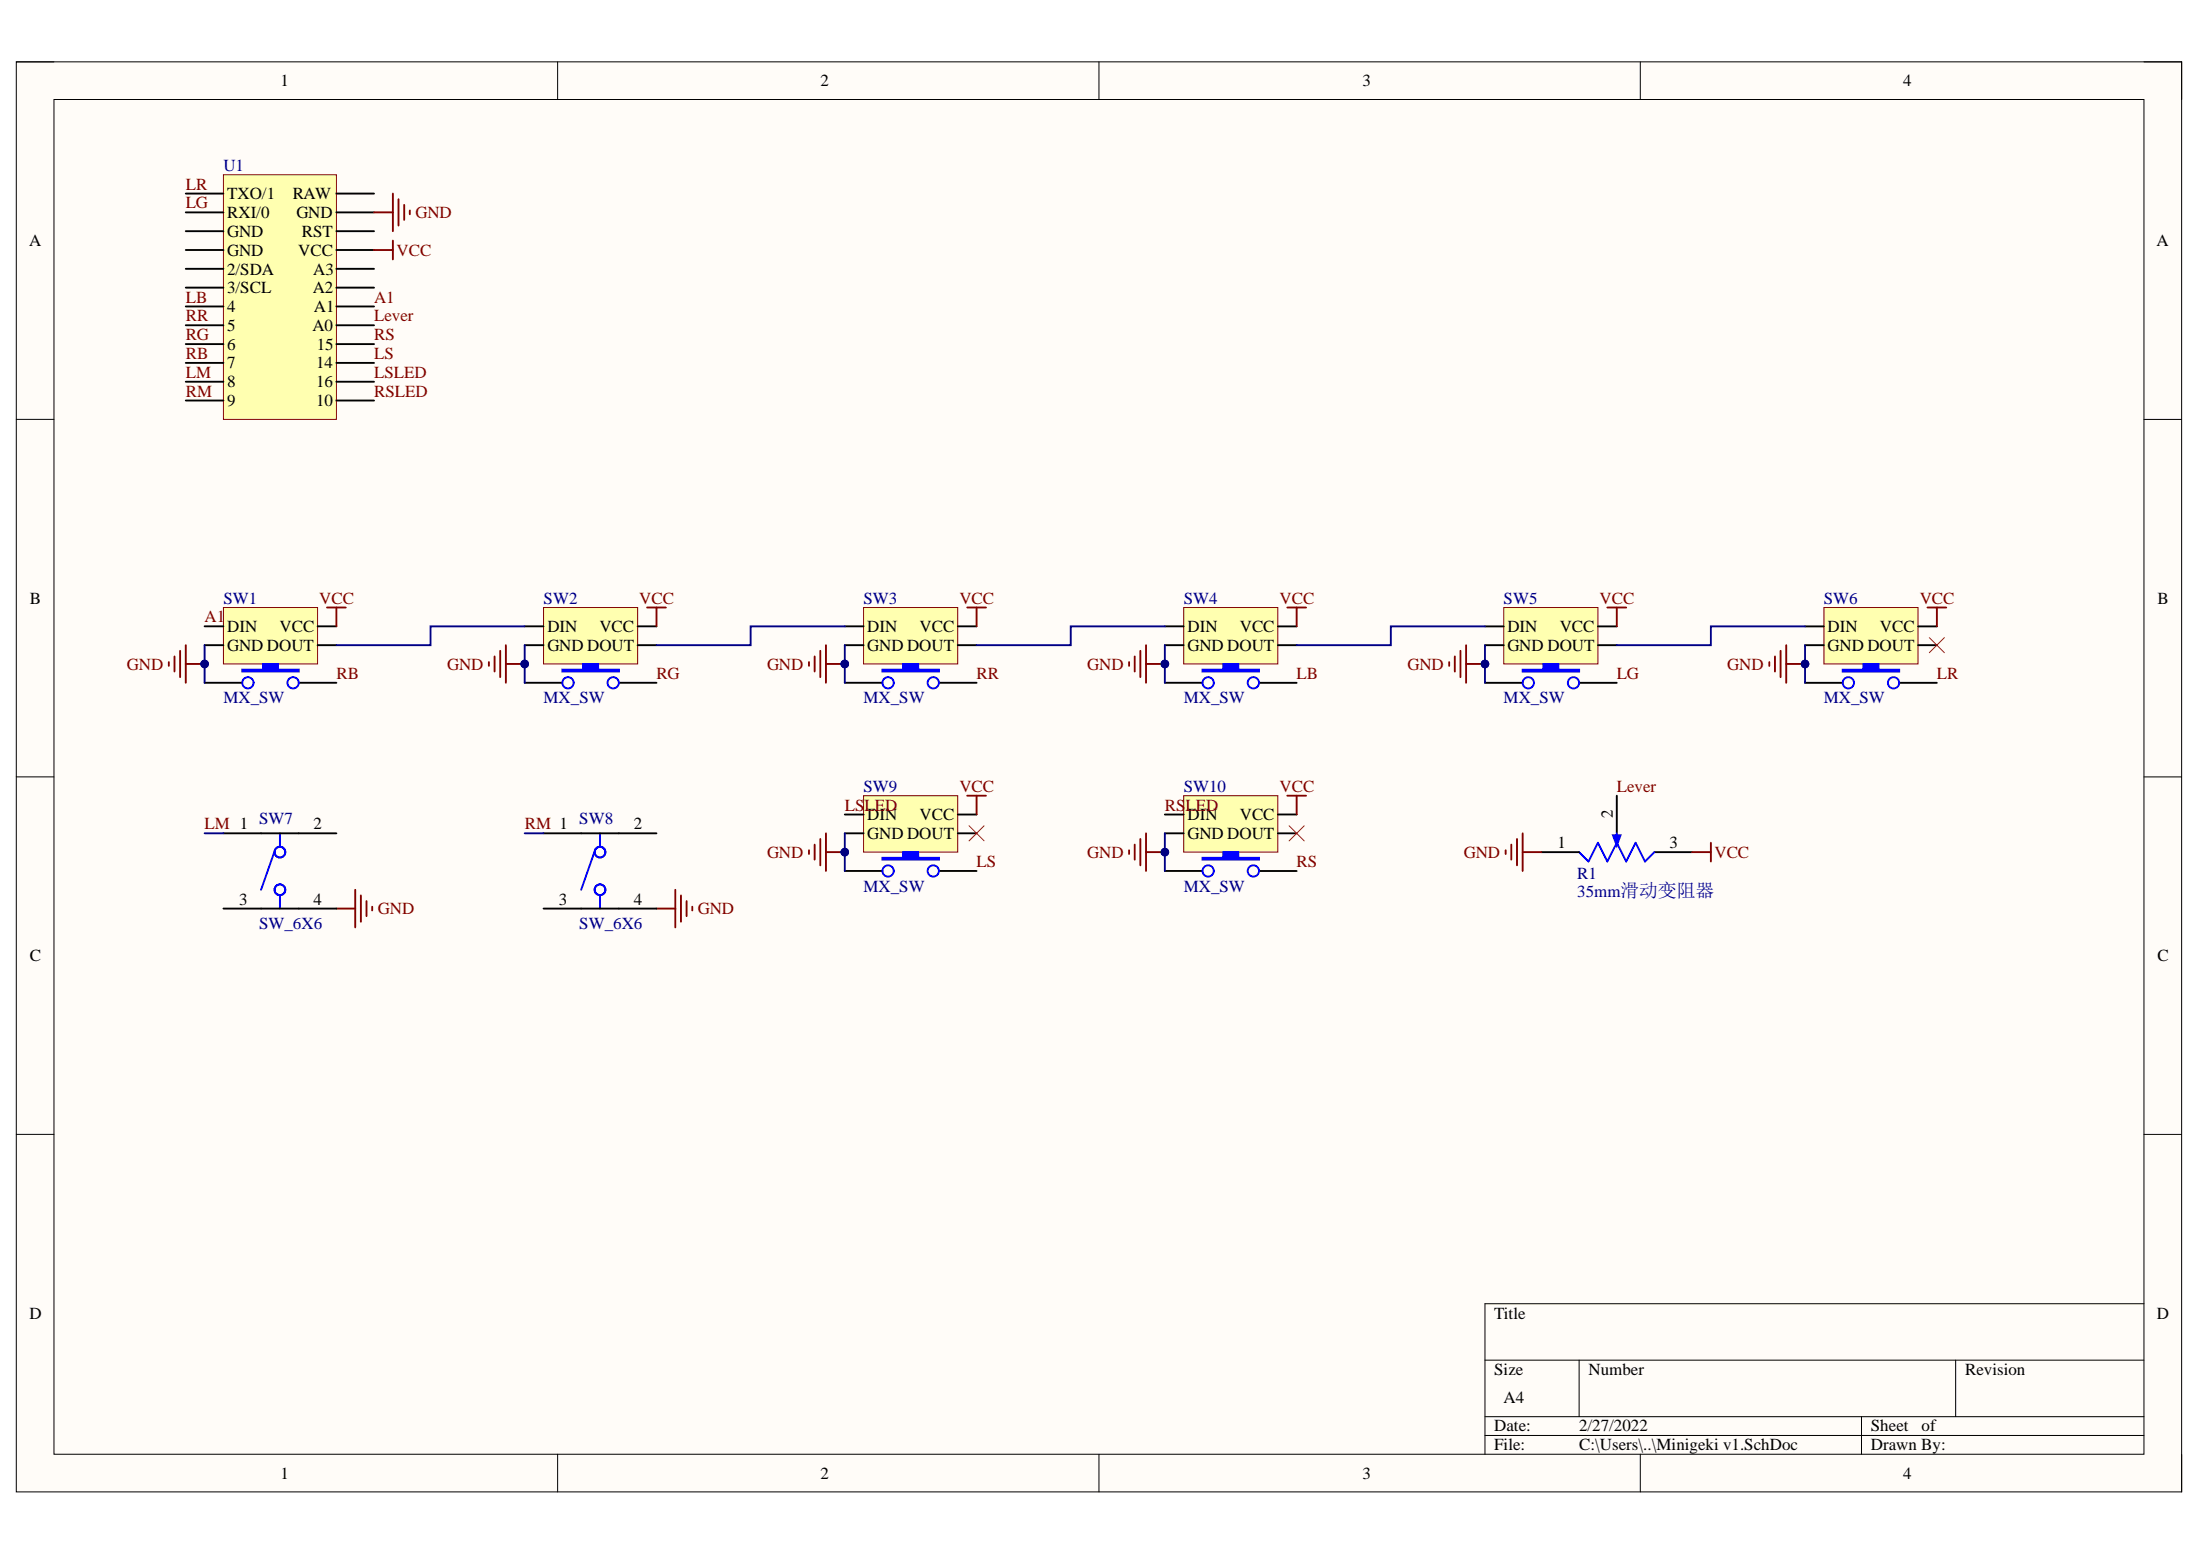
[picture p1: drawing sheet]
<svg xmlns="http://www.w3.org/2000/svg" width="297mm" height="210mm" viewBox="0 0 297 210" stroke-linecap="round" stroke-linejoin="round" font-family="sans-serif">
<path d="M2.2 8.3h292.4v193.1h-292.4z" fill-rule="evenodd" fill="#fffcf8"/>
<path d="M2.2 8.3h292.4v193.1h-292.4z" fill="none" stroke="#000" stroke-width=".14"/>
<path d="M7.3 13.4h282.2v182.9h-282.2z" fill-rule="evenodd" fill="#fffcf8"/>
<g fill="none" stroke="#000" stroke-width=".14">
<path d="M2.2 8.3h5.1M7.3 13.4h282.2v182.9h-282.2zM75.3 8.3v5.1M148.4 8.3v5.1M221.5 8.3v5.1M289.5 8.3h5.1v5.1M2.2 56.6h5.1M289.5 56.6h5.1M2.2 104.9h5.1M289.5 104.9h5.1M2.2 153.1h5.1M289.5 153.1h5.1"/>
<path d="M289.5 176h-89v20.3M75.3 196.3v5.1M148.4 196.3v5.1M200.5 183.6h89M200.5 191.2h89M200.5 193.8h89M213.2 183.6v7.6M221.5 196.3v5.1M251.3 191.2v5.1M264 183.6v7.6M294.6 196.3v5.1"/>
</g>
<path d="M30.2 82h12.7v7.6h-12.7z" fill-rule="evenodd" fill="#ffffb0"/>
<path d="M30.2 82h12.7v7.6h-12.7z" fill="none" stroke="#800000" stroke-width=".14"/>
<path d="M27.6 92.2h5.1M40.3 92.2h5.1" fill="none" stroke="#000" stroke-width=".25"/>
<path d="M32.7 90.4h2.8v-.8h2v.8h2.8v.2h-7.6z" fill-rule="evenodd" fill="#00f"/>
<g fill="none" stroke="#00f" stroke-width=".25">
<path d="M32.7 90.4h2.8v-.8h2v.8h2.8v.2h-7.6z"/>
<circle cx="33.5" cy="92.2" r=".76"/>
<circle cx="39.6" cy="92.2" r=".76"/>
</g>
<path d="M27.6 84.5h2.6M27.6 87.1h2.6M42.9 84.5h2.5M42.9 87.1h2.5" fill="none" stroke="#000" stroke-width=".25"/>
<path d="M22.8 89.4v.5M23.6 88.6v2M24.3 87.9v3.5M25.1 87.1v5.1M25.1 89.6h2.5" fill="none" stroke="#800000" stroke-width=".25"/>
<circle cx="27.6" cy="89.6" r=".51" fill="#000080"/>
<circle cx="27.6" cy="89.6" r=".51" fill="none" stroke="#000080" stroke-width=".14"/>
<path d="M44.1 82h2.6M45.4 82v2.5" fill="none" stroke="#800000" stroke-width=".25"/>
<path d="M73.4 82h12.7v7.6h-12.7z" fill-rule="evenodd" fill="#ffffb0"/>
<path d="M73.4 82h12.7v7.6h-12.7z" fill="none" stroke="#800000" stroke-width=".14"/>
<path d="M70.8 92.2h5.1M83.6 92.2h5" fill="none" stroke="#000" stroke-width=".25"/>
<path d="M75.9 90.4h2.8v-.8h2.1v.8h2.8v.2h-7.7z" fill-rule="evenodd" fill="#00f"/>
<g fill="none" stroke="#00f" stroke-width=".25">
<path d="M75.9 90.4h2.8v-.8h2.1v.8h2.8v.2h-7.7z"/>
<circle cx="76.7" cy="92.2" r=".76"/>
<circle cx="82.8" cy="92.2" r=".76"/>
</g>
<path d="M70.8 84.5h2.6M70.8 87.1h2.6M86.1 84.5h2.5M86.1 87.1h2.5" fill="none" stroke="#000" stroke-width=".25"/>
<path d="M66 89.4v.5M66.8 88.6v2M67.5 87.9v3.5M68.3 87.1v5.1M68.3 89.6h2.5" fill="none" stroke="#800000" stroke-width=".25"/>
<circle cx="70.8" cy="89.6" r=".51" fill="#000080"/>
<circle cx="70.8" cy="89.6" r=".51" fill="none" stroke="#000080" stroke-width=".14"/>
<path d="M87.4 82h2.5M88.6 82v2.5" fill="none" stroke="#800000" stroke-width=".25"/>
<path d="M116.6 82h12.7v7.6h-12.7z" fill-rule="evenodd" fill="#ffffb0"/>
<path d="M116.6 82h12.7v7.6h-12.7z" fill="none" stroke="#800000" stroke-width=".14"/>
<path d="M114.1 92.2h5M126.8 92.2h5.1" fill="none" stroke="#000" stroke-width=".25"/>
<path d="M119.1 90.4h2.8v-.8h2.1v.8h2.8v.2h-7.7z" fill-rule="evenodd" fill="#00f"/>
<g fill="none" stroke="#00f" stroke-width=".25">
<path d="M119.1 90.4h2.8v-.8h2.1v.8h2.8v.2h-7.7z"/>
<circle cx="119.9" cy="92.2" r=".76"/>
<circle cx="126" cy="92.2" r=".76"/>
</g>
<path d="M114.1 84.5h2.5M114.1 87.1h2.5M129.3 84.5h2.6M129.3 87.1h2.6" fill="none" stroke="#000" stroke-width=".25"/>
<path d="M109.2 89.4v.5M110 88.6v2M110.8 87.9v3.5M111.5 87.1v5.1M111.5 89.6h2.6" fill="none" stroke="#800000" stroke-width=".25"/>
<circle cx="114.1" cy="89.6" r=".51" fill="#000080"/>
<circle cx="114.1" cy="89.6" r=".51" fill="none" stroke="#000080" stroke-width=".14"/>
<path d="M130.6 82h2.5M131.9 82v2.5" fill="none" stroke="#800000" stroke-width=".25"/>
<path d="M159.8 82h12.7v7.6h-12.7z" fill-rule="evenodd" fill="#ffffb0"/>
<path d="M159.8 82h12.7v7.6h-12.7z" fill="none" stroke="#800000" stroke-width=".14"/>
<path d="M157.3 92.2h5.1M170 92.2h5.1" fill="none" stroke="#000" stroke-width=".25"/>
<path d="M162.4 90.4h2.8v-.8h2v.8h2.8v.2h-7.6z" fill-rule="evenodd" fill="#00f"/>
<g fill="none" stroke="#00f" stroke-width=".25">
<path d="M162.4 90.4h2.8v-.8h2v.8h2.8v.2h-7.6z"/>
<circle cx="163.1" cy="92.2" r=".76"/>
<circle cx="169.2" cy="92.2" r=".76"/>
</g>
<path d="M157.3 84.5h2.5M157.3 87.1h2.5M172.5 84.6h2.6M172.5 87.1h2.6" fill="none" stroke="#000" stroke-width=".25"/>
<path d="M152.4 89.4v.5M153.2 88.6v2M154 87.9v3.5M154.7 87.1v5.1M154.7 89.6h2.6" fill="none" stroke="#800000" stroke-width=".25"/>
<circle cx="157.3" cy="89.6" r=".51" fill="#000080"/>
<circle cx="157.3" cy="89.6" r=".51" fill="none" stroke="#000080" stroke-width=".14"/>
<path d="M173.8 82h2.5M175.1 82v2.6" fill="none" stroke="#800000" stroke-width=".25"/>
<path d="M203 82h12.7v7.6h-12.7z" fill-rule="evenodd" fill="#ffffb0"/>
<path d="M203 82h12.7v7.6h-12.7z" fill="none" stroke="#800000" stroke-width=".14"/>
<path d="M200.5 92.2h5.1M213.2 92.2h5.1" fill="none" stroke="#000" stroke-width=".25"/>
<path d="M205.6 90.4h2.8v-.8h2v.8h2.8v.3h-7.6z" fill-rule="evenodd" fill="#00f"/>
<g fill="none" stroke="#00f" stroke-width=".25">
<path d="M205.6 90.4h2.8v-.8h2v.8h2.8v.3h-7.6z"/>
<circle cx="206.3" cy="92.2" r=".76"/>
<circle cx="212.4" cy="92.2" r=".76"/>
</g>
<path d="M200.5 84.6h2.5M200.5 87.1h2.5M215.7 84.6h2.6M215.7 87.1h2.6" fill="none" stroke="#000" stroke-width=".25"/>
<path d="M195.7 89.4v.5M196.4 88.6v2.1M197.2 87.9v3.5M197.9 87.1v5.1M197.9 89.6h2.6" fill="none" stroke="#800000" stroke-width=".25"/>
<circle cx="200.5" cy="89.6" r=".51" fill="#000080"/>
<circle cx="200.5" cy="89.6" r=".51" fill="none" stroke="#000080" stroke-width=".14"/>
<path d="M217 82h2.6M218.3 82v2.6" fill="none" stroke="#800000" stroke-width=".25"/>
<path d="M246.3 82h12.7v7.6h-12.7z" fill-rule="evenodd" fill="#ffffb0"/>
<path d="M246.3 82h12.7v7.6h-12.7z" fill="none" stroke="#800000" stroke-width=".14"/>
<path d="M243.7 92.2h5.1M256.4 92.2h5.1" fill="none" stroke="#000" stroke-width=".25"/>
<path d="M248.8 90.4h2.8v-.8h2v.8h2.8v.3h-7.6z" fill-rule="evenodd" fill="#00f"/>
<g fill="none" stroke="#00f" stroke-width=".25">
<path d="M248.8 90.4h2.8v-.8h2v.8h2.8v.3h-7.6z"/>
<circle cx="249.6" cy="92.2" r=".76"/>
<circle cx="255.7" cy="92.2" r=".76"/>
</g>
<path d="M243.7 84.6h2.6M243.7 87.1h2.6M259 84.6h2.5M259 87.1h2.5" fill="none" stroke="#000" stroke-width=".25"/>
<path d="M238.9 89.4v.5M239.6 88.6v2.1M240.4 87.9v3.5M241.2 87.1v5.1M241.2 89.6h2.5" fill="none" stroke="#800000" stroke-width=".25"/>
<circle cx="243.7" cy="89.6" r=".51" fill="#000080"/>
<circle cx="243.7" cy="89.6" r=".51" fill="none" stroke="#000080" stroke-width=".14"/>
<path d="M260.2 82h2.6M261.5 82v2.6M45.4 122.6h2.6M48 120.1v5.1M48.7 120.9v3.5M49.5 121.6v2.1M50.3 122.4v.5M88.6 122.6h2.6M91.2 120.1v5.1M91.9 120.9v3.5M92.7 121.6v2.1M93.5 122.4v.5" fill="none" stroke="#800000" stroke-width=".25"/>
<path d="M260.5 86.1l2 2M262.5 86.1l-2 2" fill="none" stroke="#f00" stroke-width=".14"/>
<path d="M116.6 107.4h12.7v7.6h-12.7z" fill-rule="evenodd" fill="#ffffb0"/>
<path d="M116.6 107.4h12.7v7.6h-12.7z" fill="none" stroke="#800000" stroke-width=".14"/>
<path d="M114.1 117.6h5M126.8 117.6h5.1" fill="none" stroke="#000" stroke-width=".25"/>
<path d="M119.1 115.8h2.8v-.8h2.1v.8h2.8v.2h-7.7z" fill-rule="evenodd" fill="#00f"/>
<g fill="none" stroke="#00f" stroke-width=".25">
<path d="M119.1 115.8h2.8v-.8h2.1v.8h2.8v.2h-7.7z"/>
<circle cx="119.9" cy="117.6" r=".76"/>
<circle cx="126" cy="117.6" r=".76"/>
</g>
<path d="M114.1 109.9h2.5M114.1 112.5h2.5M129.3 109.9h2.6M129.3 112.5h2.6" fill="none" stroke="#000" stroke-width=".25"/>
<path d="M109.2 114.8v.5M110 114v2M110.8 113.2v3.6M111.5 112.5v5.1M111.5 115h2.6" fill="none" stroke="#800000" stroke-width=".25"/>
<circle cx="114.1" cy="115" r=".51" fill="#000080"/>
<circle cx="114.1" cy="115" r=".51" fill="none" stroke="#000080" stroke-width=".14"/>
<path d="M130.6 107.4h2.5M131.9 107.4v2.5" fill="none" stroke="#800000" stroke-width=".25"/>
<path d="M130.8 111.5l2.1 2M132.9 111.5l-2.1 2" fill="none" stroke="#f00" stroke-width=".14"/>
<path d="M159.8 107.4h12.7v7.6h-12.7z" fill-rule="evenodd" fill="#ffffb0"/>
<path d="M159.8 107.4h12.7v7.6h-12.7z" fill="none" stroke="#800000" stroke-width=".14"/>
<path d="M157.3 117.6h5.1M170 117.6h5.1" fill="none" stroke="#000" stroke-width=".25"/>
<path d="M162.4 115.8h2.8v-.8h2v.8h2.8v.2h-7.6z" fill-rule="evenodd" fill="#00f"/>
<g fill="none" stroke="#00f" stroke-width=".25">
<path d="M162.4 115.8h2.8v-.8h2v.8h2.8v.2h-7.6z"/>
<circle cx="163.1" cy="117.6" r=".76"/>
<circle cx="169.2" cy="117.6" r=".76"/>
</g>
<path d="M157.3 109.9h2.5M157.3 112.5h2.5M172.5 109.9h2.6M172.5 112.5h2.6" fill="none" stroke="#000" stroke-width=".25"/>
<path d="M152.4 114.8v.5M153.2 114v2M154 113.2v3.6M154.7 112.5v5.1M154.7 115h2.6" fill="none" stroke="#800000" stroke-width=".25"/>
<circle cx="157.3" cy="115" r=".51" fill="#000080"/>
<circle cx="157.3" cy="115" r=".51" fill="none" stroke="#000080" stroke-width=".14"/>
<path d="M173.8 107.4h2.5M175.1 107.4v2.5" fill="none" stroke="#800000" stroke-width=".25"/>
<path d="M174.1 111.5l2 2M176.1 111.5l-2 2" fill="none" stroke="#f00" stroke-width=".14"/>
<path d="M218.3 113.8l-1.3 2.5-1.3-2.5-1.2 2.5-1.3-1.3M218.3 113.8l1.3 2.5 1.2-2.5M218.3 112.5v1.3" fill="none" stroke="#00f" stroke-width=".25"/>
<path d="M208.1 115h5.1M218.3 107.4v5.1M223.4 115h5.1" fill="none" stroke="#000" stroke-width=".25"/>
<path d="M217.8 112.7h1l-.5 1.4z" fill="#00f"/>
<path d="M217.8 112.7h1l-.5 1.4zM220.8 113.8l1.3 2.5 1.3-1.3" fill="none" stroke="#00f" stroke-width=".25"/>
<path d="M203.3 114.8v.5M204.1 114v2M204.8 113.3v3.5M205.6 112.5v5.1M205.6 115h2.5M228.5 115h2.5M231 113.8v2.5" fill="none" stroke="#800000" stroke-width=".25"/>
<path d="M30.2 23.6h15.2v33h-15.2z" fill-rule="evenodd" fill="#ffffb0"/>
<path d="M30.2 23.6h15.2v33h-15.2z" fill="none" stroke="#800000" stroke-width=".14"/>
<g fill="none" stroke="#000" stroke-width=".25">
<path d="M25.1 26.1h5.1M25.1 28.7h5.1M25.1 31.2h5.1M25.1 33.7h5.1M25.1 36.3h5.1M25.1 38.8h5.1M45.4 26.1h5.1M45.4 28.7h5.1M45.4 31.2h5.1M45.4 33.7h5.1M45.4 36.3h5.1M45.4 38.8h5.1"/>
<path d="M25.1 41.4h5.1M25.1 43.9h5.1M25.1 46.4h5.1M25.1 49h5.1M25.1 51.5h5.1M25.1 54.1h5.1M45.4 41.4h5.1M45.4 43.9h5.1M45.4 46.4h5.1M45.4 49h5.1M45.4 51.5h5.1M45.4 54.1h5.1"/>
<path d="M30.2 112.5h15.2M73.4 112.5h15.2M30.2 122.6h15.2M73.4 122.6h15.2"/>
</g>
<path d="M50.5 33.7h2.5M50.5 28.7h2.5M53 26.1v5.1M53 32.5v2.5M53.8 26.9v3.5M54.6 27.7v2M55.3 28.4v.5" fill="none" stroke="#800000" stroke-width=".25"/>
<g fill="none" stroke="#00f" stroke-width=".25">
<path d="M37 115l-1.8 5.1M37.8 112.5v1.8M80.2 115l-1.7 5.1M81 112.5v1.8M37.8 120.9v1.7M81 120.9v1.7"/>
<circle cx="37.8" cy="115" r=".72"/>
<circle cx="81" cy="115" r=".72"/>
<circle cx="37.8" cy="120.1" r=".73"/>
<circle cx="81" cy="120.1" r=".73"/>
</g>
<path d="M27.6 87.1v5.1" fill="none" stroke="#000080" stroke-width=".25"/>
<circle cx="27.6" cy="89.6" r=".51" fill="#000080"/>
<circle cx="27.6" cy="89.6" r=".51" fill="none" stroke="#000080" stroke-width=".14"/>
<path d="M70.8 87.1v5.1" fill="none" stroke="#000080" stroke-width=".25"/>
<circle cx="70.8" cy="89.6" r=".51" fill="#000080"/>
<circle cx="70.8" cy="89.6" r=".51" fill="none" stroke="#000080" stroke-width=".14"/>
<path d="M114.1 87.1v5.1" fill="none" stroke="#000080" stroke-width=".25"/>
<circle cx="114.1" cy="89.6" r=".51" fill="#000080"/>
<circle cx="114.1" cy="89.6" r=".51" fill="none" stroke="#000080" stroke-width=".14"/>
<path d="M157.3 87.1v5.1" fill="none" stroke="#000080" stroke-width=".25"/>
<circle cx="157.3" cy="89.6" r=".51" fill="#000080"/>
<circle cx="157.3" cy="89.6" r=".51" fill="none" stroke="#000080" stroke-width=".14"/>
<path d="M200.5 87.1v5.1" fill="none" stroke="#000080" stroke-width=".25"/>
<circle cx="200.5" cy="89.6" r=".51" fill="#000080"/>
<circle cx="200.5" cy="89.6" r=".51" fill="none" stroke="#000080" stroke-width=".14"/>
<path d="M243.7 87.1v5.1" fill="none" stroke="#000080" stroke-width=".25"/>
<circle cx="243.7" cy="89.6" r=".51" fill="#000080"/>
<circle cx="243.7" cy="89.6" r=".51" fill="none" stroke="#000080" stroke-width=".14"/>
<path d="M114.1 112.5v5.1" fill="none" stroke="#000080" stroke-width=".25"/>
<circle cx="114.1" cy="115" r=".51" fill="#000080"/>
<circle cx="114.1" cy="115" r=".51" fill="none" stroke="#000080" stroke-width=".14"/>
<path d="M157.3 112.5v5.1" fill="none" stroke="#000080" stroke-width=".25"/>
<circle cx="157.3" cy="115" r=".51" fill="#000080"/>
<circle cx="157.3" cy="115" r=".51" fill="none" stroke="#000080" stroke-width=".14"/>
<path d="M70.8 84.5h-12.7v2.6h-12.7M114.1 84.5h-12.8v2.6h-12.7M157.3 84.5h-12.7v2.6h-12.7M200.5 84.6h-12.7v2.5h-12.7M243.7 84.6h-12.7v2.5h-12.7M27.6 112.5h2.6M70.8 112.5h2.6" fill="none" stroke="#000080" stroke-width=".25"/>
<g font-size="2.3">
<text x="37.9" y="11.7">1</text>
<text x="110.8" y="11.7">2</text>
<text x="184" y="11.7">3</text>
<text x="257" y="11.7">4</text>
<text x="30.7" y="26.9">TXO/1</text>
<text x="30.7" y="29.4">RXI/0</text>
<text x="39.6" y="26.9">RAW</text>
<text x="40" y="29.4">GND</text>
<text x="3.9" y="33.2">A</text>
<text x="30.7" y="31.9">GND</text>
<text x="30.7" y="34.5">GND</text>
<text x="40.3" y="34.5">VCC</text>
<text x="40.7" y="31.9">RST</text>
<text x="291.2" y="33.2">A</text>
<text x="30.7" y="37.1">2/SDA</text>
<text x="30.7" y="39.6">3/SCL</text>
<text x="42.2" y="39.6">A2</text>
<text x="42.3" y="37.1">A3</text>
<text x="30.7" y="42.1">4</text>
<text x="30.7" y="44.7">5</text>
<text x="30.7" y="47.2">6</text>
<text x="42.2" y="44.7">A0</text>
<text x="42.4" y="42.1">A1</text>
<text x="42.8" y="47.2">15</text>
<text x="30.7" y="49.7">7</text>
<text x="30.7" y="52.3">8</text>
<text x="42.7" y="49.7">14</text>
<text x="42.7" y="52.3">16</text>
<text x="30.7" y="54.8">9</text>
<text x="42.7" y="54.8">10</text>
<text x="4" y="81.5">B</text>
<text x="291.3" y="81.5">B</text>
<text x="30.7" y="85.3">DIN</text>
<text x="30.7" y="87.8">GND DOUT</text>
<text x="37.7" y="85.3">VCC</text>
<text x="73.9" y="85.3">DIN</text>
<text x="73.9" y="87.8">GND DOUT</text>
<text x="80.9" y="85.3">VCC</text>
<text x="117.1" y="85.3">DIN</text>
<text x="117.1" y="87.8">GND DOUT</text>
<text x="124.2" y="85.3">VCC</text>
<text x="160.3" y="85.3">DIN</text>
<text x="160.3" y="87.8">GND DOUT</text>
<text x="167.4" y="85.3">VCC</text>
<text x="203.5" y="85.3">DIN</text>
<text x="203.5" y="87.8">GND DOUT</text>
<text x="210.6" y="85.3">VCC</text>
<text x="246.8" y="85.3">DIN</text>
<text x="246.8" y="87.8">GND DOUT</text>
<text x="253.8" y="85.3">VCC</text>
<text x="42.3" y="112">2</text>
<text x="85.6" y="112">2</text>
<text x="117.1" y="110.7">DIN</text>
<text x="117.1" y="113.2">GND DOUT</text>
<text x="124.2" y="110.7">VCC</text>
<text x="160.3" y="110.7">DIN</text>
<text x="160.3" y="113.2">GND DOUT</text>
<text x="167.4" y="110.7">VCC</text>
<text x="217.8" y="110.5" transform="rotate(-90 217.8 110.5)">2</text>
<text x="210.3" y="114.5">1</text>
<text x="225.4" y="114.5">3</text>
<text x="32.3" y="122.1">3</text>
<text x="42.3" y="122.1">4</text>
<text x="75.5" y="122.1">3</text>
<text x="85.6" y="122.1">4</text>
<text x="4" y="129.7">C</text>
<text x="291.3" y="129.7">C</text>
<text x="4" y="178">D</text>
<text x="201.7" y="178">Title</text>
<text x="291.2" y="178">D</text>
<text x="201.7" y="185.6">Size</text>
<text x="214.5" y="185.6">Number</text>
<text x="265.3" y="185.6">Revision</text>
<text x="203" y="189.4">A4</text>
<text x="201.7" y="193.2">Date:</text>
<text x="201.7" y="195.8">File:</text>
<text x="213.2" y="193.2">2/27/2022</text>
<text x="213.2" y="195.8">C:\Users\..\Minigeki v1.SchDoc</text>
<text x="252.6" y="193.2">Sheet</text>
<text x="252.6" y="195.8">Drawn By:</text>
<text x="259.4" y="193.2">of</text>
<text x="37.9" y="199.6">1</text>
<text x="110.8" y="199.6">2</text>
<text x="184" y="199.6">3</text>
<text x="257" y="199.6">4</text>
</g>
<g font-size="2.3" fill="#000080">
<text x="30.2" y="23.1">U1</text>
<text x="30.2" y="81.5">SW1</text>
<text x="73.4" y="81.5">SW2</text>
<text x="116.6" y="81.5">SW3</text>
<text x="159.8" y="81.5">SW4</text>
<text x="203" y="81.5">SW5</text>
<text x="246.2" y="81.5">SW6</text>
<text x="30.2" y="95">MX_SW</text>
<text x="73.4" y="95">MX_SW</text>
<text x="116.6" y="95">MX_SW</text>
<text x="159.8" y="95">MX_SW</text>
<text x="203" y="95">MX_SW</text>
<text x="246.2" y="95">MX_SW</text>
<text x="116.6" y="106.9">SW9</text>
<text x="159.8" y="106.9">SW10</text>
<text x="35" y="111.2">SW7</text>
<text x="78.2" y="111.2">SW8</text>
<text x="213" y="118.6">R1</text>
<text x="35" y="125.4">SW_6X6</text>
<text x="78.2" y="125.4">SW_6X6</text>
<text x="116.6" y="120.4">MX_SW</text>
<text x="159.8" y="120.4">MX_SW</text>
<text x="213" y="121.1">35mm滑动变阻器</text>
</g>
<g font-size="2.3" fill="#800000">
<text x="25.1" y="25.6">LR</text>
<text x="25.1" y="28.1">LG</text>
<text x="56.1" y="29.4">GND</text>
<text x="53.6" y="34.5">VCC</text>
<text x="25.1" y="40.9">LB</text>
<text x="50.5" y="40.9">A1</text>
<text x="25.1" y="43.4">RR</text>
<text x="25.1" y="45.9">RG</text>
<text x="50.5" y="45.9">RS</text>
<text x="50.5" y="43.4">Lever</text>
<text x="25.1" y="48.5">RB</text>
<text x="25.1" y="51">LM</text>
<text x="25.1" y="53.5">RM</text>
<text x="50.5" y="48.5">LS</text>
<text x="50.5" y="51">LSLED</text>
<text x="50.5" y="53.5">RSLED</text>
<text x="43.1" y="81.5">VCC</text>
<text x="86.3" y="81.5">VCC</text>
<text x="129.5" y="81.5">VCC</text>
<text x="172.8" y="81.5">VCC</text>
<text x="216" y="81.5">VCC</text>
<text x="259.2" y="81.5">VCC</text>
<text x="27.6" y="84">A1</text>
<text x="17.1" y="90.4">GND</text>
<text x="45.4" y="91.7">RB</text>
<text x="60.4" y="90.4">GND</text>
<text x="88.6" y="91.7">RG</text>
<text x="103.6" y="90.4">GND</text>
<text x="131.9" y="91.7">RR</text>
<text x="146.8" y="90.4">GND</text>
<text x="175.1" y="91.7">LB</text>
<text x="190" y="90.4">GND</text>
<text x="218.3" y="91.7">LG</text>
<text x="233.2" y="90.4">GND</text>
<text x="261.5" y="91.7">LR</text>
<text x="129.5" y="106.9">VCC</text>
<text x="172.8" y="106.9">VCC</text>
<text x="218.3" y="106.9">Lever</text>
<text x="27.6" y="112">LM 1</text>
<text x="70.9" y="112">RM 1</text>
<text x="114.1" y="109.4">LSLED</text>
<text x="157.3" y="109.4">RSLED</text>
<text x="103.6" y="115.8">GND</text>
<text x="131.9" y="117.1">LS</text>
<text x="146.8" y="115.8">GND</text>
<text x="175.1" y="117.1">RS</text>
<text x="197.6" y="115.8">GND</text>
<text x="231.5" y="115.8">VCC</text>
<text x="51" y="123.4">GND</text>
<text x="94.2" y="123.4">GND</text>
</g>
</svg>
